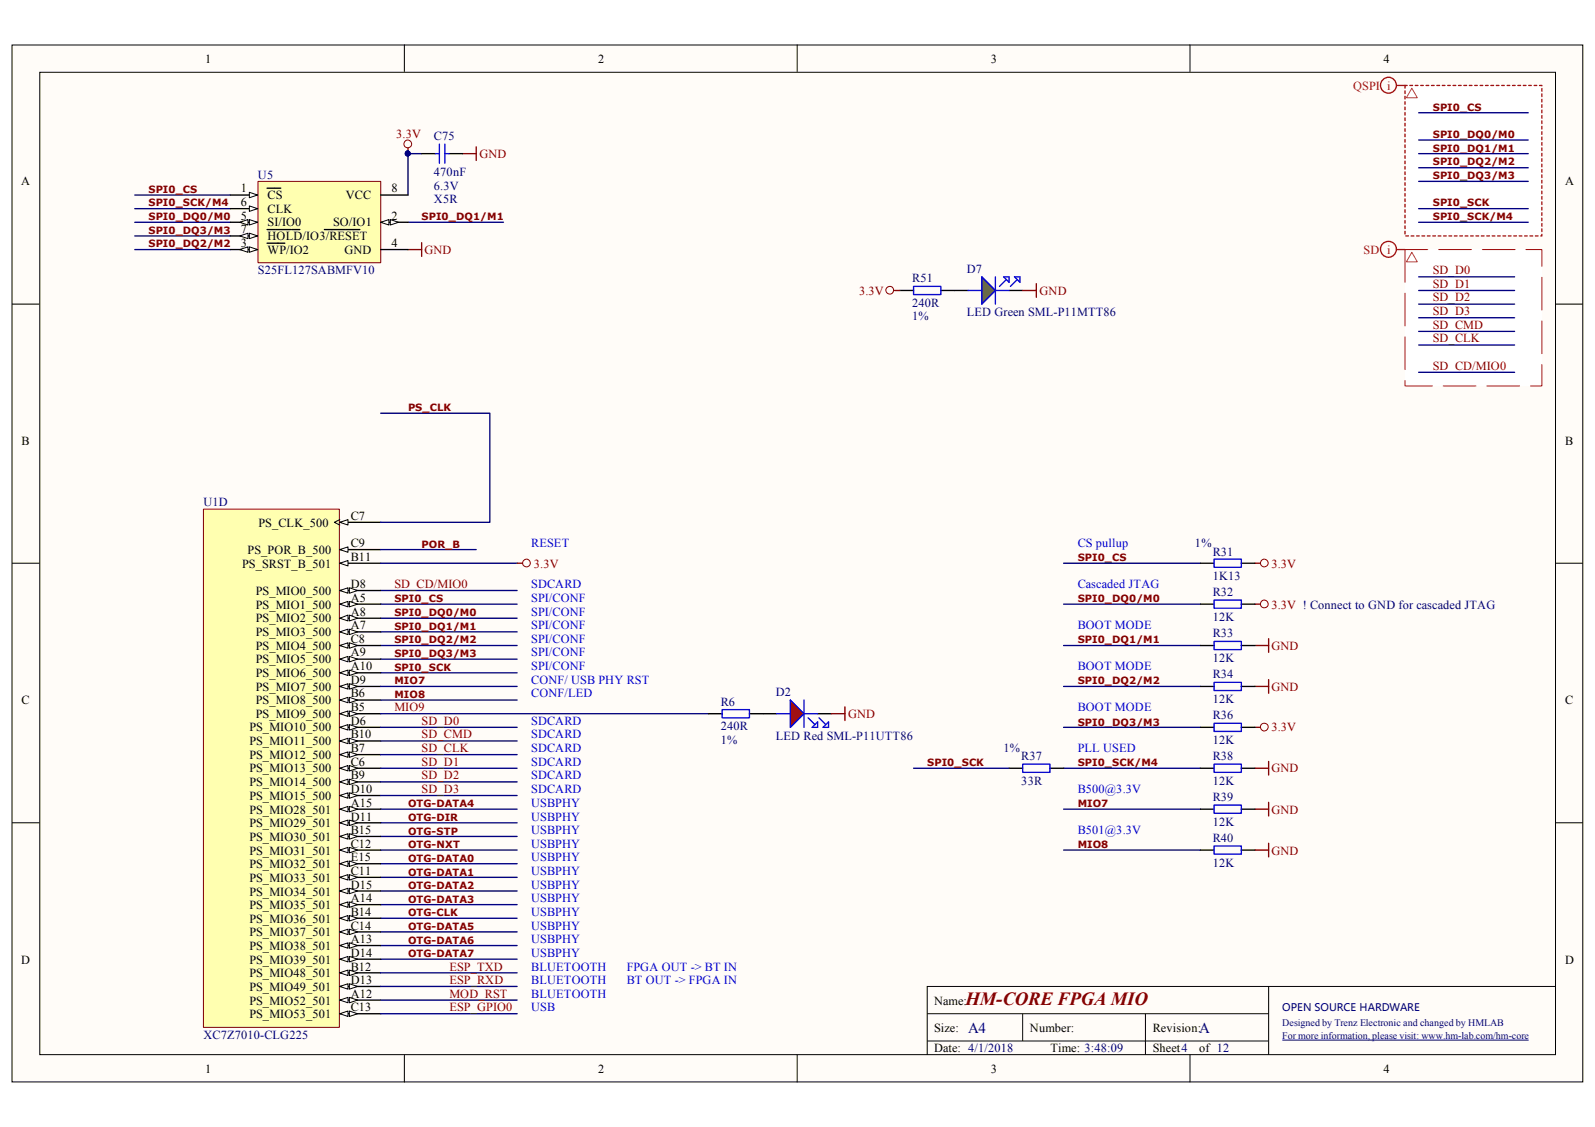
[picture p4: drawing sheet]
<svg xmlns="http://www.w3.org/2000/svg" width="297mm" height="210mm" viewBox="0 0 297 210" stroke-linecap="round" stroke-linejoin="round" font-family="sans-serif">
<path d="M2.3 8.5h292.5v193h-292.5z" fill="#fffcf8"/>
<path d="M2.2 8.4h292.6v193.1h-292.6z" fill="none" stroke="#000" stroke-width=".19"/>
<path d="M7.5 13.5h282.2v182.9h-282.2z" fill="#fffcf8"/>
<g fill="none" stroke="#000" stroke-width=".19">
<path d="M7.4 13.5h282.3v182.9h-282.3zM75.3 8.3v5.1M148.5 8.3v5.1M221.6 8.3v5.1M2.2 56.6h5.1M289.7 56.6h5.1M2.2 104.9h5.1M289.7 104.9h5.1M2.2 153.2h5.1M289.7 153.2h5.1M75.3 196.4v5.2M148.5 196.4v5.2"/>
<path d="M172.7 188.8h63.6M172.7 193.9h63.6M190.5 188.8v5.1M213.3 188.8v7.6M221.6 196.4v5.2M236.3 183.7v12.7M289.7 183.7h-117v12.7"/>
</g>
<path d="M238.8 193.7h45.9" fill="none" stroke="#000080" stroke-width=".19"/>
<path d="M76 27.6v1M76 46.5h2.5M78.5 45.2v2.6" fill="none" stroke="#800000" stroke-width=".25"/>
<circle cx="75.9" cy="26.8" r=".73" fill="none" stroke="#800000" stroke-width=".19"/>
<circle cx="75.9" cy="28.6" r=".48" fill="#000080"/>
<circle cx="75.9" cy="28.6" r=".48" fill="none" stroke="#000080" stroke-width=".19"/>
<path d="M86.1 28.6h2.6M88.7 27.3v2.6" fill="none" stroke="#800000" stroke-width=".25"/>
<path d="M25.1 36.3h17.8M25.1 38.9h17.8M76 28.6v7.7M25.1 41.4h17.8M25.1 43.9h17.8M25.1 46.5h17.8M76 41.4h17.8" fill="none" stroke="#000080" stroke-width=".25"/>
<circle cx="75.9" cy="28.6" r=".48" fill="#000080"/>
<circle cx="75.9" cy="28.6" r=".48" fill="none" stroke="#000080" stroke-width=".19"/>
<path d="M76 28.6h2.5" fill="none" stroke="#000080" stroke-width=".25"/>
<circle cx="75.9" cy="28.6" r=".48" fill="#000080"/>
<circle cx="75.9" cy="28.6" r=".48" fill="none" stroke="#000080" stroke-width=".19"/>
<g fill="none" stroke="#000080" stroke-width=".25">
<path d="M70.9 110h25.4M70.9 112.5h25.4M70.9 115.1h25.4M70.9 117.7h25.4M70.9 120.2h25.4M70.9 125.3h25.4M70.9 122.8h25.4M70.9 150.7h25.4M70.9 153.2h25.4M70.9 155.8h25.4M70.9 158.3h25.4M70.9 160.9h25.4"/>
<path d="M70.9 163.4h25.4M70.9 165.9h25.4M70.9 168.5h25.4M70.9 171h25.4M70.9 173.6h25.4M70.9 176.1h25.4M70.9 178.6h25.4"/>
</g>
<path d="M261.7 15.9h25.4v28h-25.4z" fill-rule="evenodd" fill="#fff"/>
<path d="M261.7 15.9h25.4v28h-25.4z" fill="none" stroke="#f00" stroke-width=".25" stroke-dasharray=".5 .5"/>
<path d="M262.9 16.4l1 1.8h-2z" fill="none" stroke="#f33" stroke-width=".19"/>
<g fill="none" stroke="#f00" stroke-width=".25">
<path d="M260.1 15.9h1.6"/>
<circle cx="258.6" cy="15.9" r="1.48"/>
</g>
<path d="M38 94.9h25.2v96.4h-25.2z" fill="#ffffb0"/>
<path d="M37.9 94.8h25.3v96.5h-25.3z" fill="none" stroke="#800000" stroke-width=".19"/>
<path d="M63.3 97.3h7.6" fill="none" stroke="#000" stroke-width=".25"/>
<path d="M63.3 96.8l-1 .5 1 .5" fill="none" stroke="#000" stroke-width=".19"/>
<path d="M63.3 97.3l1.5-.5v1z" fill="#fffcf8"/>
<path d="M63.3 97.3l1.5-.5v1z" fill="none" stroke="#000" stroke-width=".19"/>
<path d="M63.3 110h7.6" fill="none" stroke="#000" stroke-width=".25"/>
<path d="M63.3 110l1.5-.5v1z" fill="#fffcf8"/>
<path d="M63.3 110l1.5-.5v1z" fill="none" stroke="#000" stroke-width=".19"/>
<path d="M65.1 109.5l1.5 .5-1.5 .5z" fill="#fffcf8"/>
<path d="M65.1 109.5l1.5 .5-1.5 .5z" fill="none" stroke="#000" stroke-width=".19"/>
<path d="M63.3 112.5h7.6" fill="none" stroke="#000" stroke-width=".25"/>
<path d="M63.3 112.5l1.5-.5v1z" fill="#fffcf8"/>
<path d="M63.3 112.5l1.5-.5v1z" fill="none" stroke="#000" stroke-width=".19"/>
<path d="M65.1 112l1.5 .5-1.5 .5z" fill="#fffcf8"/>
<path d="M65.1 112l1.5 .5-1.5 .5z" fill="none" stroke="#000" stroke-width=".19"/>
<path d="M63.3 115.1h7.6" fill="none" stroke="#000" stroke-width=".25"/>
<path d="M63.3 115.1l1.5-.5v1.1z" fill="#fffcf8"/>
<path d="M63.3 115.1l1.5-.5v1.1z" fill="none" stroke="#000" stroke-width=".19"/>
<path d="M65.1 114.6l1.5 .5-1.5 .6z" fill="#fffcf8"/>
<path d="M65.1 114.6l1.5 .5-1.5 .6z" fill="none" stroke="#000" stroke-width=".19"/>
<path d="M63.3 117.7h7.6" fill="none" stroke="#000" stroke-width=".25"/>
<path d="M63.3 117.7l1.5-.5v1z" fill="#fffcf8"/>
<path d="M63.3 117.7l1.5-.5v1z" fill="none" stroke="#000" stroke-width=".19"/>
<path d="M65.1 117.2l1.5 .5-1.5 .5z" fill="#fffcf8"/>
<path d="M65.1 117.2l1.5 .5-1.5 .5z" fill="none" stroke="#000" stroke-width=".19"/>
<path d="M63.3 120.2h7.6" fill="none" stroke="#000" stroke-width=".25"/>
<path d="M63.3 120.2l1.5-.5v1z" fill="#fffcf8"/>
<path d="M63.3 120.2l1.5-.5v1z" fill="none" stroke="#000" stroke-width=".19"/>
<path d="M65.1 119.7l1.5 .5-1.5 .5z" fill="#fffcf8"/>
<path d="M65.1 119.7l1.5 .5-1.5 .5z" fill="none" stroke="#000" stroke-width=".19"/>
<path d="M63.3 122.8h7.6" fill="none" stroke="#000" stroke-width=".25"/>
<path d="M63.3 122.8l1.5-.5v1z" fill="#fffcf8"/>
<path d="M63.3 122.8l1.5-.5v1z" fill="none" stroke="#000" stroke-width=".19"/>
<path d="M65.1 122.3l1.5 .5-1.5 .5z" fill="#fffcf8"/>
<path d="M65.1 122.3l1.5 .5-1.5 .5z" fill="none" stroke="#000" stroke-width=".19"/>
<path d="M63.3 125.3h7.6" fill="none" stroke="#000" stroke-width=".25"/>
<path d="M63.3 125.3l1.5-.5v1z" fill="#fffcf8"/>
<path d="M63.3 125.3l1.5-.5v1z" fill="none" stroke="#000" stroke-width=".19"/>
<path d="M65.1 124.8l1.5 .5-1.5 .5z" fill="#fffcf8"/>
<path d="M65.1 124.8l1.5 .5-1.5 .5z" fill="none" stroke="#000" stroke-width=".19"/>
<path d="M63.3 127.8h7.6" fill="none" stroke="#000" stroke-width=".25"/>
<path d="M63.3 127.8l1.5-.5v1.1z" fill="#fffcf8"/>
<path d="M63.3 127.8l1.5-.5v1.1z" fill="none" stroke="#000" stroke-width=".19"/>
<path d="M65.1 127.3l1.5 .5-1.5 .6z" fill="#fffcf8"/>
<path d="M65.1 127.3l1.5 .5-1.5 .6z" fill="none" stroke="#000" stroke-width=".19"/>
<path d="M63.3 130.4h7.6" fill="none" stroke="#000" stroke-width=".25"/>
<path d="M63.3 130.4l1.5-.5v1z" fill="#fffcf8"/>
<path d="M63.3 130.4l1.5-.5v1z" fill="none" stroke="#000" stroke-width=".19"/>
<path d="M65.1 129.9l1.5 .5-1.5 .5z" fill="#fffcf8"/>
<path d="M65.1 129.9l1.5 .5-1.5 .5z" fill="none" stroke="#000" stroke-width=".19"/>
<path d="M63.3 132.9h7.6" fill="none" stroke="#000" stroke-width=".25"/>
<path d="M63.3 132.9l1.5-.5v1z" fill="#fffcf8"/>
<path d="M63.3 132.9l1.5-.5v1z" fill="none" stroke="#000" stroke-width=".19"/>
<path d="M65.1 132.4l1.5 .5-1.5 .5z" fill="#fffcf8"/>
<path d="M65.1 132.4l1.5 .5-1.5 .5z" fill="none" stroke="#000" stroke-width=".19"/>
<path d="M63.3 135.5h7.6" fill="none" stroke="#000" stroke-width=".25"/>
<path d="M63.3 135.5l1.5-.5v1z" fill="#fffcf8"/>
<path d="M63.3 135.5l1.5-.5v1z" fill="none" stroke="#000" stroke-width=".19"/>
<path d="M65.1 135l1.5 .5-1.5 .5z" fill="#fffcf8"/>
<path d="M65.1 135l1.5 .5-1.5 .5z" fill="none" stroke="#000" stroke-width=".19"/>
<path d="M63.3 138h7.6" fill="none" stroke="#000" stroke-width=".25"/>
<path d="M63.3 138l1.5-.5v1z" fill="#fffcf8"/>
<path d="M63.3 138l1.5-.5v1z" fill="none" stroke="#000" stroke-width=".19"/>
<path d="M65.1 137.5l1.5 .5-1.5 .5z" fill="#fffcf8"/>
<path d="M65.1 137.5l1.5 .5-1.5 .5z" fill="none" stroke="#000" stroke-width=".19"/>
<path d="M63.3 140.5h7.6" fill="none" stroke="#000" stroke-width=".25"/>
<path d="M63.3 140.5l1.5-.5v1.1z" fill="#fffcf8"/>
<path d="M63.3 140.5l1.5-.5v1.1z" fill="none" stroke="#000" stroke-width=".19"/>
<path d="M65.1 140l1.5 .5-1.5 .6z" fill="#fffcf8"/>
<path d="M65.1 140l1.5 .5-1.5 .6z" fill="none" stroke="#000" stroke-width=".19"/>
<path d="M63.3 143.1h7.6" fill="none" stroke="#000" stroke-width=".25"/>
<path d="M63.3 143.1l1.5-.5v1z" fill="#fffcf8"/>
<path d="M63.3 143.1l1.5-.5v1z" fill="none" stroke="#000" stroke-width=".19"/>
<path d="M65.1 142.6l1.5 .5-1.5 .5z" fill="#fffcf8"/>
<path d="M65.1 142.6l1.5 .5-1.5 .5z" fill="none" stroke="#000" stroke-width=".19"/>
<path d="M63.3 145.6h7.6" fill="none" stroke="#000" stroke-width=".25"/>
<path d="M63.3 145.6l1.5-.5v1z" fill="#fffcf8"/>
<path d="M63.3 145.6l1.5-.5v1z" fill="none" stroke="#000" stroke-width=".19"/>
<path d="M65.1 145.1l1.5 .5-1.5 .5z" fill="#fffcf8"/>
<path d="M65.1 145.1l1.5 .5-1.5 .5z" fill="none" stroke="#000" stroke-width=".19"/>
<path d="M63.3 148.2h7.6" fill="none" stroke="#000" stroke-width=".25"/>
<path d="M63.3 148.2l1.5-.5v1z" fill="#fffcf8"/>
<path d="M63.3 148.2l1.5-.5v1z" fill="none" stroke="#000" stroke-width=".19"/>
<path d="M65.1 147.7l1.5 .5-1.5 .5z" fill="#fffcf8"/>
<path d="M65.1 147.7l1.5 .5-1.5 .5z" fill="none" stroke="#000" stroke-width=".19"/>
<path d="M63.3 102.4h7.6" fill="none" stroke="#000" stroke-width=".25"/>
<path d="M63.3 102.4l1.5-.5v1z" fill="#fffcf8"/>
<path d="M63.3 102.4l1.5-.5v1z" fill="none" stroke="#000" stroke-width=".19"/>
<path d="M63.3 150.7h7.6" fill="none" stroke="#000" stroke-width=".25"/>
<path d="M63.3 150.7l1.5-.5v1z" fill="#fffcf8"/>
<path d="M63.3 150.7l1.5-.5v1z" fill="none" stroke="#000" stroke-width=".19"/>
<path d="M65.1 150.2l1.5 .5-1.5 .5z" fill="#fffcf8"/>
<path d="M65.1 150.2l1.5 .5-1.5 .5z" fill="none" stroke="#000" stroke-width=".19"/>
<path d="M63.3 153.2h7.6" fill="none" stroke="#000" stroke-width=".25"/>
<path d="M63.3 153.2l1.5-.5v1.1z" fill="#fffcf8"/>
<path d="M63.3 153.2l1.5-.5v1.1z" fill="none" stroke="#000" stroke-width=".19"/>
<path d="M65.1 152.7l1.5 .5-1.5 .6z" fill="#fffcf8"/>
<path d="M65.1 152.7l1.5 .5-1.5 .6z" fill="none" stroke="#000" stroke-width=".19"/>
<path d="M63.3 155.8h7.6" fill="none" stroke="#000" stroke-width=".25"/>
<path d="M63.3 155.8l1.5-.5v1z" fill="#fffcf8"/>
<path d="M63.3 155.8l1.5-.5v1z" fill="none" stroke="#000" stroke-width=".19"/>
<path d="M65.1 155.3l1.5 .5-1.5 .5z" fill="#fffcf8"/>
<path d="M65.1 155.3l1.5 .5-1.5 .5z" fill="none" stroke="#000" stroke-width=".19"/>
<path d="M63.3 158.3h7.6" fill="none" stroke="#000" stroke-width=".25"/>
<path d="M63.3 158.3l1.5-.5v1z" fill="#fffcf8"/>
<path d="M63.3 158.3l1.5-.5v1z" fill="none" stroke="#000" stroke-width=".19"/>
<path d="M65.1 157.8l1.5 .5-1.5 .5z" fill="#fffcf8"/>
<path d="M65.1 157.8l1.5 .5-1.5 .5z" fill="none" stroke="#000" stroke-width=".19"/>
<path d="M63.3 160.9h7.6" fill="none" stroke="#000" stroke-width=".25"/>
<path d="M63.3 160.9l1.5-.5v1z" fill="#fffcf8"/>
<path d="M63.3 160.9l1.5-.5v1z" fill="none" stroke="#000" stroke-width=".19"/>
<path d="M65.1 160.4l1.5 .5-1.5 .5z" fill="#fffcf8"/>
<path d="M65.1 160.4l1.5 .5-1.5 .5z" fill="none" stroke="#000" stroke-width=".19"/>
<path d="M63.3 163.4h7.6" fill="none" stroke="#000" stroke-width=".25"/>
<path d="M63.3 163.4l1.5-.5v1z" fill="#fffcf8"/>
<path d="M63.3 163.4l1.5-.5v1z" fill="none" stroke="#000" stroke-width=".19"/>
<path d="M65.1 162.9l1.5 .5-1.5 .5z" fill="#fffcf8"/>
<path d="M65.1 162.9l1.5 .5-1.5 .5z" fill="none" stroke="#000" stroke-width=".19"/>
<path d="M63.3 165.9h7.6" fill="none" stroke="#000" stroke-width=".25"/>
<path d="M63.3 165.9l1.5-.5v1.1z" fill="#fffcf8"/>
<path d="M63.3 165.9l1.5-.5v1.1z" fill="none" stroke="#000" stroke-width=".19"/>
<path d="M65.1 165.4l1.5 .5-1.5 .6z" fill="#fffcf8"/>
<path d="M65.1 165.4l1.5 .5-1.5 .6z" fill="none" stroke="#000" stroke-width=".19"/>
<path d="M63.3 168.5h7.6" fill="none" stroke="#000" stroke-width=".25"/>
<path d="M63.3 168.5l1.5-.5v1z" fill="#fffcf8"/>
<path d="M63.3 168.5l1.5-.5v1z" fill="none" stroke="#000" stroke-width=".19"/>
<path d="M65.1 168l1.5 .5-1.5 .5z" fill="#fffcf8"/>
<path d="M65.1 168l1.5 .5-1.5 .5z" fill="none" stroke="#000" stroke-width=".19"/>
<path d="M63.3 171h7.6" fill="none" stroke="#000" stroke-width=".25"/>
<path d="M63.3 171l1.5-.5v1z" fill="#fffcf8"/>
<path d="M63.3 171l1.5-.5v1z" fill="none" stroke="#000" stroke-width=".19"/>
<path d="M65.1 170.5l1.5 .5-1.5 .5z" fill="#fffcf8"/>
<path d="M65.1 170.5l1.5 .5-1.5 .5z" fill="none" stroke="#000" stroke-width=".19"/>
<path d="M63.3 173.6h7.6" fill="none" stroke="#000" stroke-width=".25"/>
<path d="M63.3 173.6l1.5-.5v1z" fill="#fffcf8"/>
<path d="M63.3 173.6l1.5-.5v1z" fill="none" stroke="#000" stroke-width=".19"/>
<path d="M65.1 173.1l1.5 .5-1.5 .5z" fill="#fffcf8"/>
<path d="M65.1 173.1l1.5 .5-1.5 .5z" fill="none" stroke="#000" stroke-width=".19"/>
<path d="M63.3 176.1h7.6" fill="none" stroke="#000" stroke-width=".25"/>
<path d="M63.3 176.1l1.5-.5v1z" fill="#fffcf8"/>
<path d="M63.3 176.1l1.5-.5v1z" fill="none" stroke="#000" stroke-width=".19"/>
<path d="M65.1 175.6l1.5 .5-1.5 .5z" fill="#fffcf8"/>
<path d="M65.1 175.6l1.5 .5-1.5 .5z" fill="none" stroke="#000" stroke-width=".19"/>
<path d="M63.3 178.6h7.6" fill="none" stroke="#000" stroke-width=".25"/>
<path d="M63.3 178.6l1.5-.5v1.1z" fill="#fffcf8"/>
<path d="M63.3 178.6l1.5-.5v1.1z" fill="none" stroke="#000" stroke-width=".19"/>
<path d="M65.1 178.1l1.5 .5-1.5 .6z" fill="#fffcf8"/>
<path d="M65.1 178.1l1.5 .5-1.5 .6z" fill="none" stroke="#000" stroke-width=".19"/>
<path d="M63.3 181.2h7.6" fill="none" stroke="#000" stroke-width=".25"/>
<path d="M63.3 181.2l1.5-.5v1z" fill="#fffcf8"/>
<path d="M63.3 181.2l1.5-.5v1z" fill="none" stroke="#000" stroke-width=".19"/>
<path d="M65.1 180.7l1.5 .5-1.5 .5z" fill="#fffcf8"/>
<path d="M65.1 180.7l1.5 .5-1.5 .5z" fill="none" stroke="#000" stroke-width=".19"/>
<path d="M63.3 183.7h7.6" fill="none" stroke="#000" stroke-width=".25"/>
<path d="M63.3 183.7l1.5-.5v1z" fill="#fffcf8"/>
<path d="M63.3 183.7l1.5-.5v1z" fill="none" stroke="#000" stroke-width=".19"/>
<path d="M65.1 183.2l1.5 .5-1.5 .5z" fill="#fffcf8"/>
<path d="M65.1 183.2l1.5 .5-1.5 .5z" fill="none" stroke="#000" stroke-width=".19"/>
<path d="M63.3 186.3h7.6" fill="none" stroke="#000" stroke-width=".25"/>
<path d="M63.3 186.3l1.5-.5v1z" fill="#fffcf8"/>
<path d="M63.3 186.3l1.5-.5v1z" fill="none" stroke="#000" stroke-width=".19"/>
<path d="M65.1 185.8l1.5 .5-1.5 .5z" fill="#fffcf8"/>
<path d="M65.1 185.8l1.5 .5-1.5 .5z" fill="none" stroke="#000" stroke-width=".19"/>
<path d="M63.3 188.8h7.6" fill="none" stroke="#000" stroke-width=".25"/>
<path d="M63.3 188.8l1.5-.5v1z" fill="#fffcf8"/>
<path d="M63.3 188.8l1.5-.5v1z" fill="none" stroke="#000" stroke-width=".19"/>
<path d="M65.1 188.3l1.5 .5-1.5 .5z" fill="#fffcf8"/>
<path d="M65.1 188.3l1.5 .5-1.5 .5z" fill="none" stroke="#000" stroke-width=".19"/>
<path d="M63.3 104.9h7.6" fill="none" stroke="#000" stroke-width=".25"/>
<path d="M63.3 104.9l1.5-.5v1z" fill="#fffcf8"/>
<path d="M63.3 104.9l1.5-.5v1z" fill="none" stroke="#000" stroke-width=".19"/>
<path d="M70.9 181.2h25.4M70.9 183.7h25.4M70.9 188.8h25.4M70.9 186.3h25.4" fill="none" stroke="#000080" stroke-width=".25"/>
<path d="M48.1 33.9h22.8v15h-22.8z" fill="#ffffb0"/>
<path d="M48 33.8h22.9v15.1h-22.9z" fill="none" stroke="#800000" stroke-width=".19"/>
<path d="M42.9 43.9h5.1" fill="none" stroke="#000" stroke-width=".25"/>
<path d="M46.4 43.4l1.6 .5-1.6 .5z" fill="#fffcf8"/>
<path d="M46.4 43.4l1.6 .5-1.6 .5z" fill="none" stroke="#000" stroke-width=".19"/>
<path d="M44.7 43.9l1.5-.5v1z" fill="#fffcf8"/>
<path d="M44.7 43.9l1.5-.5v1z" fill="none" stroke="#000" stroke-width=".19"/>
<path d="M42.9 36.3h5.1M70.9 36.3h5.1M49.7 42.8h1.6M51.3 42.8h1.6M53 42.8h1.1M54.3 42.8h1.5M60.4 42.8h2.7M63.2 42.8h1.1M64.4 42.8h2.6" fill="none" stroke="#000" stroke-width=".25"/>
<path d="M46.4 35.8l1.6 .5-1.6 .5z" fill="#fffcf8"/>
<path d="M46.4 35.8l1.6 .5-1.6 .5z" fill="none" stroke="#000" stroke-width=".19"/>
<path d="M49.7 35.1h1.4M51.2 35.1h1.1M70.9 41.4h5.1" fill="none" stroke="#000" stroke-width=".25"/>
<path d="M70.9 41.4l1.5-.5v1z" fill="#fffcf8"/>
<path d="M70.9 41.4l1.5-.5v1z" fill="none" stroke="#000" stroke-width=".19"/>
<path d="M72.7 40.9l1.5 .5-1.5 .5z" fill="#fffcf8"/>
<path d="M72.7 40.9l1.5 .5-1.5 .5z" fill="none" stroke="#000" stroke-width=".19"/>
<path d="M42.9 46.5h5.1" fill="none" stroke="#000" stroke-width=".25"/>
<path d="M46.4 46l1.6 .5-1.6 .5z" fill="#fffcf8"/>
<path d="M46.4 46l1.6 .5-1.6 .5z" fill="none" stroke="#000" stroke-width=".19"/>
<path d="M44.7 46.5l1.5-.5v1z" fill="#fffcf8"/>
<path d="M44.7 46.5l1.5-.5v1z" fill="none" stroke="#000" stroke-width=".19"/>
<path d="M42.9 41.4h5.1M49.7 45.3h3.3M70.9 46.5h5.1" fill="none" stroke="#000" stroke-width=".25"/>
<path d="M46.4 40.9l1.6 .5-1.6 .5z" fill="#fffcf8"/>
<path d="M46.4 40.9l1.6 .5-1.6 .5z" fill="none" stroke="#000" stroke-width=".19"/>
<path d="M44.7 41.4l1.5-.5v1z" fill="#fffcf8"/>
<path d="M44.7 41.4l1.5-.5v1z" fill="none" stroke="#000" stroke-width=".19"/>
<path d="M42.9 38.9h5.1" fill="none" stroke="#000" stroke-width=".25"/>
<path d="M46.4 38.4l1.6 .5-1.6 .5z" fill="#fffcf8"/>
<path d="M46.4 38.4l1.6 .5-1.6 .5z" fill="none" stroke="#000" stroke-width=".19"/>
<g fill="none" stroke="#000080" stroke-width=".25">
<path d="M70.9 77h20.3v20.3h-20.3M70.9 102.4h17.8M70.9 104.9h25.4M198.1 104.9h25.5M198.1 112.5h25.5M70.9 130.4h25.4M70.9 132.9h61M70.9 135.5h25.4M70.9 138h25.4M70.9 127.8h25.4M198.1 135.5h25.5M198.1 127.8h25.5"/>
<path d="M198.1 120.2h25.5M70.9 140.5h25.4M70.9 143.1h25.4M70.9 145.6h25.4M70.9 148.2h25.4M170.1 143.1h17.8M198.1 143.1h25.5M198.1 158.3h25.5M198.1 150.7h25.5"/>
</g>
<path d="M78.5 28.6h2.6M83.6 28.6h2.5M187.9 143.1h2.6M195.5 143.1h2.6" fill="none" stroke="#000" stroke-width=".25"/>
<path d="M81.1 28.6h.7M81.8 26.8v3.6M82.8 26.8v3.6M82.8 28.6h.8M190.5 142.3h5v1.5h-5z" fill="none" stroke="#00f" stroke-width=".25"/>
<path d="M233.7 112.5h1M233.7 104.9h1M236.3 119v2.5M233.7 120.2h2.6M233.7 135.5h1M233.7 158.3h2.6M233.7 150.7h2.6M233.7 143.1h2.6M236.3 141.8v2.6M236.3 149.4v2.6M236.3 157.1v2.5" fill="none" stroke="#800000" stroke-width=".25"/>
<g fill="none" stroke="#800000" stroke-width=".19">
<circle cx="235.4" cy="112.5" r=".73"/>
<circle cx="235.5" cy="104.9" r=".72"/>
<circle cx="235.5" cy="135.4" r=".72"/>
</g>
<path d="M261.7 46.5h25.4v25.4h-25.4z" fill-rule="evenodd" fill="#fff"/>
<path d="M261.7 46.5h25.4v25.4h-25.4z" fill="none" stroke="#f00" stroke-width=".19" stroke-dasharray="6.1 2"/>
<path d="M262.9 47l1 1.8h-2z" fill="none" stroke="#f33" stroke-width=".19"/>
<g fill="none" stroke="#f00" stroke-width=".25">
<path d="M260.1 46.5h1.6"/>
<circle cx="258.6" cy="46.4" r="1.48"/>
</g>
<g fill="none" stroke="#000080" stroke-width=".25">
<path d="M264.2 21h20.4M264.2 26.1h20.4M264.2 28.6h20.4M264.2 31.2h20.4M264.2 33.8h20.4M264.2 38.9h20.4M264.2 51.6h17.9M264.2 54.1h17.9M264.2 56.6h17.9M264.2 59.2h17.9M264.2 41.4h20.4M264.2 61.7h17.9"/>
<path d="M264.2 64.3h17.9M264.2 69.3h17.9"/>
</g>
<path d="M96.3 104.9h1M233.7 127.8h2.6M236.3 126.6v2.5" fill="none" stroke="#800000" stroke-width=".25"/>
<circle cx="98" cy="104.9" r=".71" fill="none" stroke="#800000" stroke-width=".19"/>
<g fill="none" stroke="#000" stroke-width=".25">
<path d="M223.6 112.5h2.5M223.6 104.9h2.5M231.2 112.5h2.5M231.2 104.9h2.5M223.6 120.2h2.5M223.6 127.8h2.5M223.6 135.5h2.5M231.2 120.2h2.5M231.2 127.8h2.5M231.2 135.5h2.5M223.6 143.1h2.5M223.6 150.7h2.5"/>
<path d="M223.6 158.3h2.5M231.2 143.1h2.5M231.2 150.7h2.5M231.2 158.3h2.5"/>
</g>
<path d="M226.1 111.8h5.1v1.5h-5.1zM226.1 119.5h5.1v1.5h-5.1zM226.1 104.1h5.1v1.6h-5.1zM226.1 127.1h5.1v1.5h-5.1zM226.1 134.7h5.1v1.5h-5.1zM226.1 142.3h5.1v1.5h-5.1zM226.1 149.9h5.1v1.6h-5.1zM226.1 157.6h5.1v1.5h-5.1z" fill="none" stroke="#00f" stroke-width=".25"/>
<path d="M147.2 130.4l2.5 2.5-2.5 2.6z" fill="#f00"/>
<path d="M147.2 130.4l2.5 2.5-2.5 2.6z" fill="none" stroke="#00f" stroke-width=".19"/>
<path d="M131.9 132.9h2.6M139.6 132.9h5M152.3 132.9h2.5" fill="none" stroke="#000" stroke-width=".25"/>
<path d="M134.5 132.2h5.1v1.5h-5.1zM144.6 132.9h2.6M147.2 130.4l2.5 2.5-2.5 2.6zM149.7 130.4v5.1M149.7 132.9h2.6M150.5 133.7l1.3 1.3M152.3 134.5v1h-1zM152.5 133.7l1.3 1.3M154.3 134.5v1h-1z" fill="none" stroke="#00f" stroke-width=".25"/>
<path d="M154.8 132.9h2.5M157.3 131.7v2.5" fill="none" stroke="#800000" stroke-width=".25"/>
<path d="M182.8 51.6l2.6 2.5-2.6 2.5z" fill="#0f0"/>
<path d="M182.8 51.6l2.6 2.5-2.6 2.5z" fill="none" stroke="#00f" stroke-width=".19"/>
<path d="M167.6 54.1h2.5M175.2 54.1h5.1M187.9 54.1h2.6" fill="none" stroke="#000" stroke-width=".25"/>
<path d="M170.1 53.3h5.1v1.6h-5.1zM180.3 54.1h2.5M182.8 51.6l2.6 2.5-2.6 2.5zM185.4 51.6v5M185.4 54.1h2.5M186.9 51.6h1v1zM187.4 52.1l-1.3 1.2M188.9 51.6h1v1zM189.4 52.1l-1.2 1.2" fill="none" stroke="#00f" stroke-width=".25"/>
<path d="M166.6 54.1h1M190.5 54.1h2.5M193 52.8v2.6" fill="none" stroke="#800000" stroke-width=".25"/>
<circle cx="165.7" cy="54.1" r=".71" fill="none" stroke="#800000" stroke-width=".19"/>
<text font-size="3.5" fill="#800000" x="179.8" y="187.1">HM-CORE FPGA MIO</text>
<g font-size="2.8" fill="#000080">
<text x="180.3" y="192.4">A4</text>
<text x="223.3" y="192.4">A</text>
</g>
<g font-size="2.3">
<text x="38.2" y="11.7">1</text>
<text x="111.4" y="11.7">2</text>
<text x="184.5" y="11.7">3</text>
<text x="257.7" y="11.7">4</text>
<text x="3.9" y="34.5">A</text>
<text x="44.8" y="35.8">1</text>
<text x="72.9" y="35.8">8</text>
<text x="291.5" y="34.5">A</text>
<text x="44.8" y="40.9">5</text>
<text x="44.8" y="38.4">6</text>
<text x="49.8" y="37.1">CS</text>
<text x="49.8" y="39.6">CLK</text>
<text x="64.4" y="37.1">VCC</text>
<text x="72.9" y="40.9">2</text>
<text x="44.8" y="43.4">7</text>
<text x="44.8" y="46">3</text>
<text x="49.8" y="44.7">HOLD/IO3/RESET</text>
<text x="49.8" y="47.2">WP/IO2</text>
<text x="49.8" y="42.2">SI/IO0</text>
<text x="62" y="42.2">SO/IO1</text>
<text x="64.1" y="47.2">GND</text>
<text x="72.9" y="46">4</text>
<text x="4" y="82.9">B</text>
<text x="291.5" y="82.9">B</text>
<text x="48.1" y="98.1">PS_CLK_500</text>
<text x="65.3" y="101.9">C9</text>
<text x="65.3" y="96.9">C7</text>
<text x="45.1" y="105.7">PS_SRST_B_501</text>
<text x="46.1" y="103.2">PS_POR_B_500</text>
<text x="65.3" y="104.5">B11</text>
<text x="47.6" y="110.8">PS_MIO0_500</text>
<text x="47.6" y="113.4">PS_MIO1_500</text>
<text x="65.3" y="109.6">D8</text>
<text x="65.3" y="112.1">A5</text>
<text x="47.6" y="115.9">PS_MIO2_500</text>
<text x="47.6" y="118.4">PS_MIO3_500</text>
<text x="65.3" y="114.6">A8</text>
<text x="65.3" y="117.2">A7</text>
<text x="65.3" y="119.7">C8</text>
<text x="47.6" y="121">PS_MIO4_500</text>
<text x="47.6" y="123.5">PS_MIO5_500</text>
<text x="65.3" y="122.3">A9</text>
<text x="65.3" y="124.8">A10</text>
<text x="4" y="131.1">C</text>
<text x="47.6" y="126.1">PS_MIO6_500</text>
<text x="47.6" y="128.6">PS_MIO7_500</text>
<text x="47.6" y="131.1">PS_MIO8_500</text>
<text x="65.3" y="127.3">D9</text>
<text x="65.3" y="129.9">B6</text>
<text x="291.5" y="131.1">C</text>
<text x="46.4" y="136.2">PS_MIO10_500</text>
<text x="47.6" y="133.7">PS_MIO9_500</text>
<text x="65.3" y="135">D6</text>
<text x="65.3" y="137.5">B10</text>
<text x="65.3" y="132.4">B5</text>
<text x="46.4" y="138.8">PS_MIO11_500</text>
<text x="46.4" y="141.3">PS_MIO12_500</text>
<text x="46.4" y="143.8">PS_MIO13_500</text>
<text x="65.3" y="140">B7</text>
<text x="65.3" y="142.6">C6</text>
<text x="46.4" y="146.4">PS_MIO14_500</text>
<text x="46.4" y="149">PS_MIO15_500</text>
<text x="65.3" y="145.1">B9</text>
<text x="65.3" y="147.7">D10</text>
<text x="46.4" y="151.6">PS_MIO28_501</text>
<text x="46.4" y="154.1">PS_MIO29_501</text>
<text x="65.3" y="150.3">A15</text>
<text x="65.3" y="152.8">D11</text>
<text x="65.3" y="155.4">B15</text>
<text x="46.4" y="156.6">PS_MIO30_501</text>
<text x="46.4" y="159.2">PS_MIO31_501</text>
<text x="46.4" y="161.7">PS_MIO32_501</text>
<text x="65.3" y="157.9">C12</text>
<text x="65.3" y="160.4">E15</text>
<text x="46.4" y="164.3">PS_MIO33_501</text>
<text x="46.4" y="166.8">PS_MIO34_501</text>
<text x="65.3" y="163">C11</text>
<text x="65.3" y="165.5">D15</text>
<text x="46.4" y="169.3">PS_MIO35_501</text>
<text x="46.4" y="171.9">PS_MIO36_501</text>
<text x="65.3" y="168.1">A14</text>
<text x="65.3" y="170.6">B14</text>
<text x="65.3" y="173.1">C14</text>
<text x="3.9" y="179.5">D</text>
<text x="46.4" y="174.4">PS_MIO37_501</text>
<text x="46.4" y="177">PS_MIO38_501</text>
<text x="46.4" y="179.5">PS_MIO39_501</text>
<text x="65.3" y="175.7">A13</text>
<text x="65.3" y="178.2">D14</text>
<text x="291.5" y="179.5">D</text>
<text x="46.4" y="182">PS_MIO48_501</text>
<text x="46.4" y="184.6">PS_MIO49_501</text>
<text x="65.3" y="180.8">B12</text>
<text x="65.3" y="183.3">D13</text>
<text x="65.3" y="185.8">A12</text>
<text x="46.4" y="187.1">PS_MIO52_501</text>
<text x="46.4" y="189.7">PS_MIO53_501</text>
<text x="65.3" y="188.4">C13</text>
<text x="173.9" y="187.1">Name:</text>
<text x="173.9" y="192.2">Size:</text>
<text x="173.9" y="196">Date: 4/1/2018</text>
<text x="191.8" y="192.2">Number:</text>
<text x="195.6" y="196">Time: 3:48:09</text>
<text x="214.7" y="192.2">Revision:</text>
<text x="214.7" y="196">Sheet4</text>
<text x="223.3" y="196">of 12</text>
<text x="38.2" y="199.8">1</text>
<text x="111.4" y="199.8">2</text>
<text x="184.5" y="199.8">3</text>
<text x="257.7" y="199.8">4</text>
</g>
<g font-size="2.3" fill="#f00">
<text x="252" y="16.7">QSPI i</text>
<text x="254" y="47.2">SD i</text>
</g>
<g font-size="2.3" fill="#800000">
<text x="73.8" y="25.7">3.3V</text>
<text x="89.3" y="29.5">GND</text>
<text x="79" y="47.2">GND</text>
<text x="266.8" y="51.1">SD_D0</text>
<text x="266.8" y="53.6">SD_D1</text>
<text x="160" y="54.9">3.3V</text>
<text x="193.6" y="54.9">GND</text>
<text x="266.8" y="56.1">SD_D2</text>
<text x="266.8" y="58.7">SD_D3</text>
<text x="266.8" y="61.2">SD_CMD</text>
<text x="266.8" y="63.8">SD_CLK</text>
<text x="266.8" y="68.9">SD_CD/MIO0</text>
<text x="99.4" y="105.7">3.3V</text>
<text x="236.8" y="105.7">3.3V</text>
<text x="73.4" y="109.6">SD_CD/MIO0</text>
<text x="236.8" y="113.4">3.3V ! Connect to GND for cascaded JTAG</text>
<text x="236.8" y="121">GND</text>
<text x="236.8" y="128.6">GND</text>
<text x="73.4" y="132.4">MIO9</text>
<text x="78.5" y="137.5">SD_CMD</text>
<text x="78.5" y="135">SD_D0</text>
<text x="157.9" y="133.7">GND</text>
<text x="236.8" y="136.2">3.3V</text>
<text x="78.5" y="142.6">SD_D1</text>
<text x="78.5" y="140">SD_CLK</text>
<text x="236.8" y="143.8">GND</text>
<text x="78.5" y="145.1">SD_D2</text>
<text x="78.5" y="147.7">SD_D3</text>
<text x="236.8" y="151.6">GND</text>
<text x="236.8" y="159.2">GND</text>
<text x="83.7" y="183.3">ESP_RXD</text>
<text x="83.7" y="180.8">ESP_TXD</text>
<text x="83.7" y="185.8">MOD_RST</text>
<text x="83.7" y="188.4">ESP_GPIO0</text>
</g>
<g font-size="2.3" fill="#000080">
<text x="80.8" y="26.2">C75</text>
<text x="48" y="33.3">U5</text>
<text x="80.8" y="35.3">6.3V</text>
<text x="80.8" y="32.8">470nF</text>
<text x="80.8" y="37.8">X5R</text>
<text x="48" y="51.1">S25FL127SABMFV10</text>
<text x="169.9" y="52.6">R51</text>
<text x="180" y="50.8">D7</text>
<text x="169.9" y="57.2">240R</text>
<text x="169.9" y="59.7">1%</text>
<text x="180" y="58.9">LED Green SML-P11MTT86</text>
<text x="37.9" y="94.3">U1D</text>
<text x="222.5" y="101.9">1%</text>
<text x="225.8" y="103.5">R31</text>
<text x="225.8" y="111.1">R32</text>
<text x="225.8" y="108">1K13</text>
<text x="225.8" y="115.7">12K</text>
<text x="225.8" y="118.7">R33</text>
<text x="225.8" y="123.3">12K</text>
<text x="134.2" y="131.4">R6</text>
<text x="144.5" y="129.6">D2</text>
<text x="225.8" y="126.3">R34</text>
<text x="225.8" y="130.9">12K</text>
<text x="134.2" y="136">240R</text>
<text x="144.5" y="137.8">LED Red SML-P11UTT86</text>
<text x="225.8" y="133.9">R36</text>
<text x="134.2" y="138.5">1%</text>
<text x="186.9" y="140">1%</text>
<text x="190.2" y="141.6">R37</text>
<text x="225.8" y="138.5">12K</text>
<text x="225.8" y="141.6">R38</text>
<text x="190.2" y="146.1">33R</text>
<text x="225.8" y="146.1">12K</text>
<text x="225.8" y="149.3">R39</text>
<text x="225.8" y="153.8">12K</text>
<text x="225.8" y="156.9">R40</text>
<text x="225.8" y="161.5">12K</text>
<text x="37.9" y="193.5">XC7Z7010-CLG225</text>
</g>
<g font-size="2.3" fill="#00f">
<text x="98.9" y="101.9">RESET</text>
<text x="200.7" y="101.9">CS pullup</text>
<text x="98.9" y="109.6">SDCARD</text>
<text x="98.9" y="112.1">SPI/CONF</text>
<text x="200.7" y="109.6">Cascaded JTAG</text>
<text x="98.9" y="119.7">SPI/CONF</text>
<text x="98.9" y="117.2">SPI/CONF</text>
<text x="98.9" y="114.6">SPI/CONF</text>
<text x="200.7" y="117.2">BOOT MODE</text>
<text x="98.9" y="124.8">SPI/CONF</text>
<text x="98.9" y="122.3">SPI/CONF</text>
<text x="200.7" y="124.8">BOOT MODE</text>
<text x="98.9" y="129.9">CONF/LED</text>
<text x="98.9" y="127.3">CONF/ USB PHY RST</text>
<text x="98.9" y="135">SDCARD</text>
<text x="98.9" y="137.5">SDCARD</text>
<text x="200.7" y="132.4">BOOT MODE</text>
<text x="98.9" y="140">SDCARD</text>
<text x="98.9" y="142.6">SDCARD</text>
<text x="200.7" y="140">PLL USED</text>
<text x="98.9" y="145.1">SDCARD</text>
<text x="98.9" y="147.7">SDCARD</text>
<text x="200.7" y="147.7">B500@3.3V</text>
<text x="98.9" y="150.3">USBPHY</text>
<text x="98.9" y="152.8">USBPHY</text>
<text x="98.9" y="155.4">USBPHY</text>
<text x="200.7" y="155.4">B501@3.3V</text>
<text x="98.9" y="157.9">USBPHY</text>
<text x="98.9" y="160.4">USBPHY</text>
<text x="98.9" y="163">USBPHY</text>
<text x="98.9" y="165.5">USBPHY</text>
<text x="98.9" y="168.1">USBPHY</text>
<text x="98.9" y="170.6">USBPHY</text>
<text x="98.9" y="173.1">USBPHY</text>
<text x="98.9" y="175.7">USBPHY</text>
<text x="98.9" y="178.2">USBPHY</text>
<text x="98.9" y="180.8">BLUETOOTH</text>
<text x="98.9" y="183.3">BLUETOOTH</text>
<text x="98.9" y="185.8">BLUETOOTH</text>
<text x="116.7" y="183.3">BT OUT -&gt; FPGA IN</text>
<text x="116.7" y="180.8">FPGA OUT -&gt; BT IN</text>
<text x="98.9" y="188.4">USB</text>
</g>
<g font-size="1.9" fill="#800000">
<text x="266.8" y="20.7">SPI0_CS</text>
<text x="266.8" y="25.7">SPI0_DQ0/M0</text>
<text x="266.8" y="28.3">SPI0_DQ1/M1</text>
<text x="27.6" y="35.9">SPI0_CS</text>
<text x="266.8" y="33.4">SPI0_DQ3/M3</text>
<text x="266.8" y="30.8">SPI0_DQ2/M2</text>
<text x="27.6" y="41">SPI0_DQ0/M0</text>
<text x="27.6" y="38.4">SPI0_SCK/M4</text>
<text x="78.5" y="41">SPI0_DQ1/M1</text>
<text x="266.8" y="41">SPI0_SCK/M4</text>
<text x="266.8" y="38.4">SPI0_SCK</text>
<text x="27.6" y="46.1">SPI0_DQ2/M2</text>
<text x="27.6" y="43.5">SPI0_DQ3/M3</text>
<text x="76" y="76.6">PS_CLK</text>
<text x="78.5" y="102">POR_B</text>
<text x="200.7" y="104.6">SPI0_CS</text>
<text x="73.4" y="112.2">SPI0_CS</text>
<text x="200.7" y="112.2">SPI0_DQ0/M0</text>
<text x="73.4" y="114.7">SPI0_DQ0/M0</text>
<text x="73.4" y="117.3">SPI0_DQ1/M1</text>
<text x="73.4" y="119.8">SPI0_DQ2/M2</text>
<text x="200.7" y="119.8">SPI0_DQ1/M1</text>
<text x="73.4" y="124.9">SPI0_SCK</text>
<text x="73.4" y="122.3">SPI0_DQ3/M3</text>
<text x="73.4" y="130">MIO8</text>
<text x="73.4" y="127.4">MIO7</text>
<text x="200.7" y="127.4">SPI0_DQ2/M2</text>
<text x="200.7" y="135.1">SPI0_DQ3/M3</text>
<text x="172.7" y="142.7">SPI0_SCK</text>
<text x="200.7" y="142.7">SPI0_SCK/M4</text>
<text x="76" y="155.4">OTG-STP</text>
<text x="76" y="150.4">OTG-DATA4</text>
<text x="76" y="152.9">OTG-DIR</text>
<text x="200.7" y="150.4">MIO7</text>
<text x="76" y="158">OTG-NXT</text>
<text x="76" y="160.5">OTG-DATA0</text>
<text x="200.7" y="158">MIO8</text>
<text x="76" y="163.1">OTG-DATA1</text>
<text x="76" y="165.6">OTG-DATA2</text>
<text x="76" y="168.1">OTG-DATA3</text>
<text x="76" y="170.7">OTG-CLK</text>
<text x="76" y="173.2">OTG-DATA5</text>
<text x="76" y="175.8">OTG-DATA6</text>
<text x="76" y="178.3">OTG-DATA7</text>
</g>
<g font-size="1.9" fill="#000080">
<text x="238.8" y="191">Designed by Trenz Electronic and changed by HMLAB</text>
<text x="238.8" y="188.4">OPEN SOURCE HARDWARE</text>
<text x="238.8" y="193.5">For more information, please visit: www.hm-lab.com/hm-core</text>
</g>
</svg>
